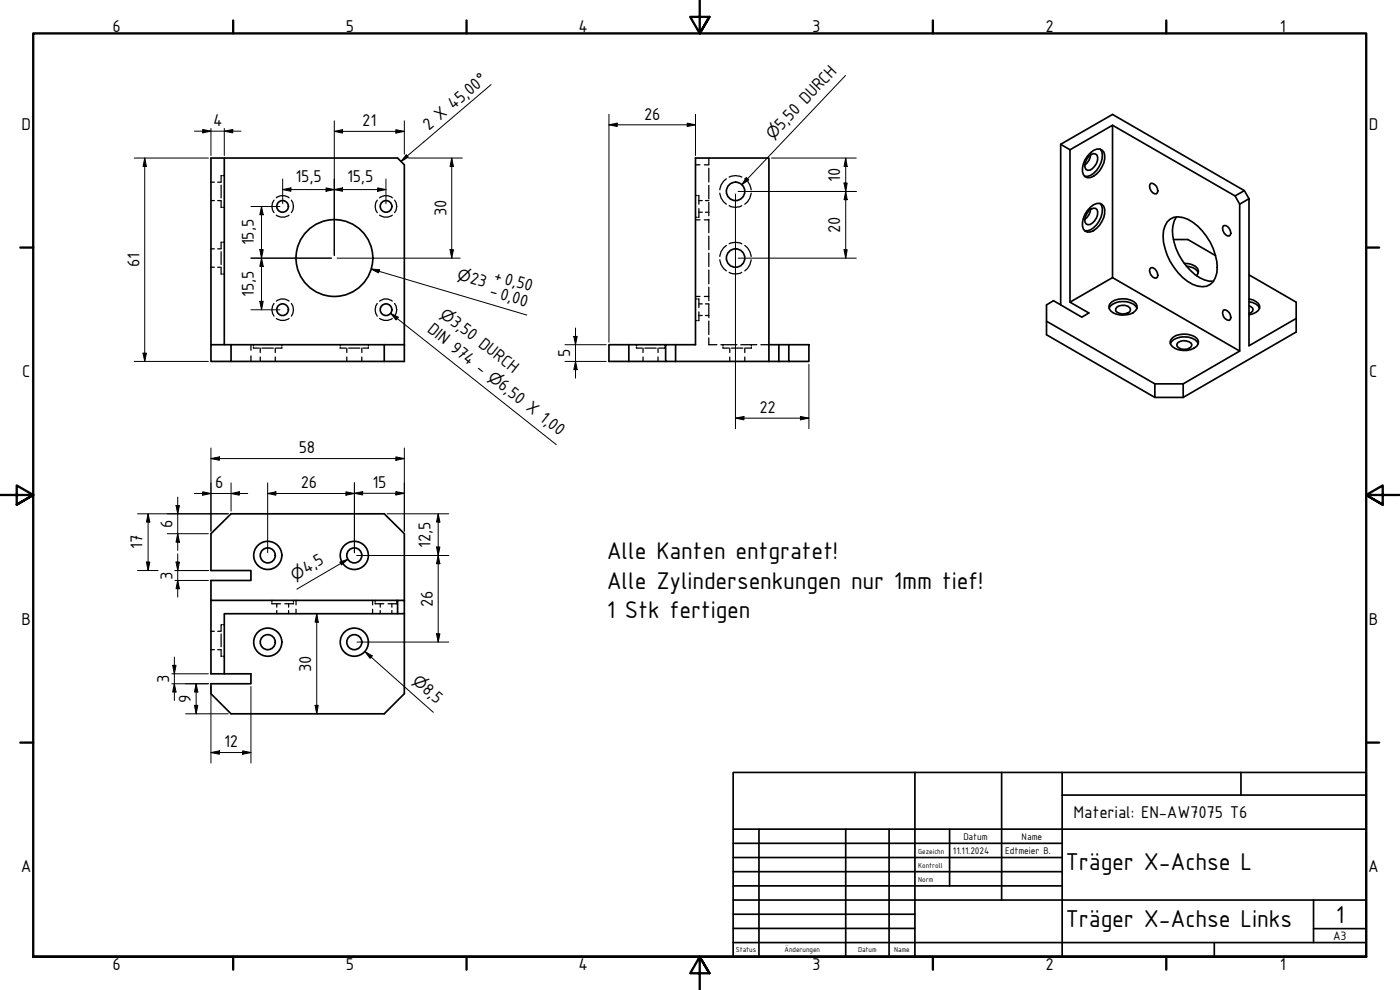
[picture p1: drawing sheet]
<svg xmlns="http://www.w3.org/2000/svg" width="420mm" height="297mm" viewBox="0 0 420 297" stroke-linecap="round" stroke-linejoin="round" font-family="sans-serif">
<!-- layer: Verdeckt (ISO) -->
<g fill="none" stroke="#000" stroke-width=".38">
<path d="M63.3 54.7h1M65.3 54.7h1.1M66.4 55.5v3.9M66.7 52.7h-.3v1.9M67 52.7h.3M82.9 59.4a2.97 2.97 0 0 1 3.8 0M113.9 59.4a2.97 2.97 0 0 1 3.8 0M208.7 49.5h1.4M208.7 58.7h.3M209.4 58.7h.3v2.6M212.7 47.4v2.1h-1.3M212.7 50.5v4.1"/>
<path d="M212.7 55.6v4.1M216 58a4.4 4.4 0 0 0 2 3.3M218 53.6a4.4 4.4 0 0 0-2 3.3M218.8 53.1a4.3 4.3 0 0 1 3.8 0M223.5 53.6a4.5 4.5 0 0 1 1.9 3.3M225.4 58a4.5 4.5 0 0 1-1.9 3.3M63.3 60.2h1M63.3 74.7h1M65.3 60.2h1.1M65.3 74.7h1.1M66.4 60.3v1.9h.3M66.4 75.6v3.8"/>
<path d="M66.7 72.7h-.3v1.9M67 62.2h.3M67 72.7h.3M82.2 60.1a3.1 3.1 0 0 0 0 3.7M82.9 64.6a3.2 3.2 0 0 0 3.8 0M87.4 60.1a3.1 3.1 0 0 1 0 3.7M113.2 60.1a3.1 3.1 0 0 0 0 3.7M113.9 64.6a3.2 3.2 0 0 0 3.8 0M118.4 60.1a3.1 3.1 0 0 1 0 3.7M208.7 65.2h.3M208.7 66h1.4M209.7 60.2h1.1"/>
<path d="M209.7 62.6v2.6h-.3M209.7 63.7h1.1M211.4 66h1.3M211.7 60.2h1M211.7 63.7h1M212.7 60.7v4.1M212.7 65.8v4M212.7 70.9v4M212.7 75.9v4.1M216 78a4.4 4.4 0 0 0 2 3.3M218 73.6a4.4 4.4 0 0 0-2 3.3M218.8 61.7a3.8 3.8 0 0 0 3.8 0"/>
<path d="M218.8 73.1a4.3 4.3 0 0 1 3.8 0M223.5 73.6a4.5 4.5 0 0 1 1.9 3.3M225.4 78a4.5 4.5 0 0 1-1.9 3.3M63.3 80.2h1M65.3 80.2h1.1M66.4 80.3v1.9h.3M67 82.2h.3M82.2 91a3.2 3.2 0 0 0 0 3.9M82.9 95.6a3.2 3.2 0 0 0 3.8 0M82.9 90.3a2.97 2.97 0 0 1 3.8 0M87.4 91a3.2 3.2 0 0 1 0 3.9M113.2 91a3.2 3.2 0 0 0 0 3.9"/>
<path d="M113.9 95.6a3.2 3.2 0 0 0 3.8 0M113.9 90.3a2.97 2.97 0 0 1 3.8 0M118.4 91a3.2 3.2 0 0 1 0 3.9M208.7 96.2h.3M208.7 89.7h.3M208.7 88.9h1.4M209.4 89.7h.3v2.6M209.7 93.6v2.6h-.3M209.7 94.7h1.1M209.7 91.2h1.1M211.4 88.9h1.3M211.7 94.7h1"/>
<path d="M211.7 91.2h1M212.7 81v4.1M212.7 86.2v4M212.7 91.2v4.1M212.7 96.3v4.1M218.8 81.7a3.8 3.8 0 0 0 3.8 0M75.3 103.4v1.7M75.3 106.8v1.6M76.1 104.1v.3h1.7M76.1 103.4v.3M78.1 104.4v1.4M78.1 107.1v1.3"/>
<path d="M78.6 104.4h3.4M82.6 104.4v1.4M82.6 107.1v1.3M84.6 104.1v.3h-1.7M84.6 103.4v.3M102.1 104.1v.3h1.7M102.1 103.4v.3M104.1 104.4v1.4M104.1 107.1v1.3M104.6 104.4h3.4M108.6 104.4v1.4M108.6 107.1v1.3"/>
<path d="M110.6 104.1v.3h-1.7M110.6 103.4v.3M191 104.1v.3h1.7M191 103.4v.3M193 104.4v1.4M193 107.1v1.3M193.5 104.4h3.4M197.5 104.4v1.4M197.5 107.1v1.3M199.5 104.1v.3h-1.7M199.5 103.4v.3M212.7 101.4v2h2.4"/>
<path d="M216.3 103.4h4.9M217 104.1v.3h1.7M217 103.4v.3M219 104.4v1.4M219 107.1v1.3M219.5 104.4h3.4M222.3 103.4h4.8M223.5 104.4v1.4M223.5 107.1v1.3M225.5 104.1v.3h-1.7M225.5 103.4v.3M228.3 103.4h2.5"/>
<path d="M63.3 194.9h1M63.3 189.4h1M65.3 194.9h1.1M65.3 189.4h1.1M66.4 190.2v3.8M66.4 195v1.9h.3M66.7 187.4h-.3v1.9M67 187.4h.3M67 196.9h.3M81.6 180.8v.4h2.6M81.6 180.1v.4M83.1 181.2v1"/>
<path d="M83.1 183.2v.9M86.6 181.2v1M86.6 183.2v.9M88.1 180.8v.4h-2.6M88.1 180.1v.4M88.8 180.1v1.4M88.8 182.8v1.3M111.8 180.1v1.4M111.8 182.8v1.3M112.6 180.8v.4h2.6M112.6 180.1v.4M114.1 181.2v1"/>
<path d="M114.1 183.2v.9M117.6 181.2v1M117.6 183.2v.9M119.1 180.8v.4h-2.6M119.1 180.1v.4"/>
</g>
<!-- layer: Sichtbar (ISO) -->
<g fill="none" stroke="#000" stroke-width=".51">
<path d="M333.9 37.6l36.7 21.2M67.3 47.4h52l2 2.1v53.9M318.3 43.3l2.8 1.6M326.8 46.9l1.4-.8 .6 .1a2.12 2.12 0 0 1 .3 2.9 3.1 3.1 0 0 1-2.6 2 1.69 1.69 0 0 1-.7-2.5zM327.3 46.5a4 4 0 0 1-1.7 3M327.3 45.8a2.52 2.52 0 0 1 4-.2 6.7 6.7 0 0 1-4 7.7 1.84 1.84 0 0 1-2.4-1.8 6.9 6.9 0 0 1 2.4-5.7zM330.2 44.8a5.4 5.4 0 0 1-1.1 6.3 3.9 3.9 0 0 1-3.6 1.8M345.1 55.3l.3-.3a2.03 2.03 0 0 1 1.6 3.2 2.19 2.19 0 0 1-1.9-2.9zM373.4 57.2l-39.5-22.9-15.6 9v48.2M374.8 59.6l-1.4-2.4-2.8 1.6 1.4 2.5 2.8-1.7v44.1l14.2-8.1M326.8 63.2a1.61 1.61 0 0 1 2.4-.3 3.6 3.6 0 0 1-2.7 4.5 1.64 1.64 0 0 1-.7-2.5zM327.3 62.8a4 4 0 0 1-1.7 3"/>
<path d="M327.3 62.2a2.52 2.52 0 0 1 4-.2 6.7 6.7 0 0 1-4 7.6 1.84 1.84 0 0 1-2.4-1.8 6.9 6.9 0 0 1 2.4-5.6zM330.2 61.1a5.4 5.4 0 0 1-1.1 6.3 3.9 3.9 0 0 1-3.6 1.8M350.3 66.6a4.2 4.2 0 0 1 4.7-1.3 16.3 16.3 0 0 1 9.7 11.3 9.5 9.5 0 0 1-.6 7.9 4.2 4.2 0 0 1-4.7 1.3 16.3 16.3 0 0 1-9.8-11.3 9.5 9.5 0 0 1 .7-7.9zM352.2 71.9h4.3l8.3 4.8M353.1 65.1a10.1 10.1 0 0 0-.2 9.4 17 17 0 0 0 8.6 9.5l1.4 .4h1.3M355.4 79a4.8 4.8 0 0 1 4 1.6l.3 .7-.6 1.4M356.1 79.9a3.8 3.8 0 0 1 3.5 2M367 67.9l.3-.2a2 2 0 0 1 1.6 3.1 2.19 2.19 0 0 1-1.9-2.9zM372 61.3v44l-38.1-22-12.8 7.4 5.7 3.2-2.1 1.3-8.5-5-2.1 1.3v8.9l32.5 18.8M314.1 96.4l32.5 18.8M332.9 92.5a5.1 5.1 0 0 1 6.4-1.6l.9 .4 1 1.2M333.6 90.6a6.2 6.2 0 0 1 7.3 .5 1.83 1.83 0 0 1-.9 2.7 6.3 6.3 0 0 1-6.6-.4 1.71 1.71 0 0 1 .2-2.8z"/>
<path d="M333.9 83.3v-45.7l-12.8 7.3v45.8M335.2 92.2a2.76 2.76 0 0 1 4.1 .6 1.92 1.92 0 0 1-2.4 1.4l-1.6-.5-.5-.4v-.6zM345.1 80.6l.3-.3a2.19 2.19 0 0 1 1.9 2.9l-.3 .2a2.17 2.17 0 0 1-1.9-2.8zM367 93.3l.3-.4a2.03 2.03 0 0 1 1.6 3.2 2.19 2.19 0 0 1-1.9-2.8zM374.8 89.7a3.8 3.8 0 0 1 3.2 2 2.31 2.31 0 0 1-2 2.5l-1.2 .3M374.8 90.5a3.6 3.6 0 0 1 3.2 2M374.8 91.7l1.1 .7 .1 .5-.5 .9-.7 .2M374.8 82.5l14.2 8.2v8.9l-33.9 19.6M63.3 103.4v-56h4v56M63.3 103.4h6v5h-6zM69.3 108.4h46M69.3 103.4h46"/>
<path d="M115.3 103.4h6v5h-6zM188.7 108.4v-5h-5.9v5h17M188.7 103.4h11.1M202.8 103.4h5.9v-56h22.1v61M202.8 103.4h-3v5h3M202.8 108.4h33.9M202.8 103.4v5M230.8 103.4h5.9M233.7 103.4v5M236.7 103.4h6.1v5h-6.1zM346.6 115.2v4h8.5M346.6 115.2h8.5"/>
<path d="M351.2 103.1a5.2 5.2 0 0 1 6.5-1.6l.9 .4 1 1.2M352 101.3a6.1 6.1 0 0 1 7.3 .4 1.8 1.8 0 0 1-.9 2.7 5.8 5.8 0 0 1-7.1-1l-.1-.8 .2-.7zM353.5 102.8a2.98 2.98 0 0 1 4.2 .6 2.61 2.61 0 0 1-4.4 .5l-.1-.6zM355.1 115.2v4M372 105.3l-16.9 9.9M63.3 180.1h56M119.3 180.1h2v4h-2zM121.3 180.1v-20l-6-5.9h-46l-6 5.9v11.1h12v3h-12v28h4v-18.1h52M121.3 184.1v24l-6 6.1h-46l-6-6.1v-2.9h12v-3h-8"/>
<circle cx="220.8" cy="57.4" r="2.76"/>
<circle cx="84.8" cy="61.9" r="1.75"/>
<circle cx="100.4" cy="77.4" r="11.5"/>
<circle cx="115.9" cy="61.9" r="1.75"/>
<circle cx="220.8" cy="77.4" r="2.76"/>
<circle cx="84.8" cy="92.9" r="1.75"/>
<circle cx="115.9" cy="92.9" r="1.75"/>
<circle cx="80.4" cy="166.6" r="4.2"/>
<circle cx="80.4" cy="166.6" r="2.25"/>
<circle cx="106.3" cy="166.6" r="4.2"/>
<circle cx="106.3" cy="166.6" r="2.25"/>
<circle cx="80.4" cy="192.7" r="4.2"/>
<circle cx="80.4" cy="192.7" r="2.25"/>
<circle cx="106.3" cy="192.7" r="4.2"/>
<circle cx="106.3" cy="192.7" r="2.25"/>
</g>
<!-- layer: Rahmen (ISO) -->
<g fill="none" stroke="#000" stroke-width=".7">
<path d="M70 6.1v3.9M140 6.1v3.9M210 0v10l-2.9-4.9h5.8l-2.9 4.9 2.9-4.9M280 6.1v3.9M350 6.1v3.9M6.1 74.3h3.9M410 74.3h3.9M0 148.5h10l-5-2.8v5.7l5-2.9-5 2.9M420 148.5h-10l5-2.8v5.7l-5-2.9 5 2.9M6.1 222.8h3.9M410 222.8h3.9M10 287.1v-277.1h400v277.1h-400h400"/>
<path d="M70 287.1v3.8M140 287.1v3.8M212.9 292l-2.9-4.9 2.9 4.9h-5.8l2.9-4.9v9.9M280 287.1v3.8M350 287.1v3.8"/>
</g>
<!-- layer: Titel (ISO) -->
<g fill="none" stroke="#000" stroke-width=".51">
<path d="M220 231.8h190v55.3h-190zM274.6 231.8v55.3M300.6 231.8v38.3M318.8 238.6h91.2M318.8 231.8v55.3M372.4 231.8v6.8M220 253h98.8M220 257.3h98.8M220 248.8h190M227.8 248.8v38.3M253.8 248.8v38.3M266.8 248.8v38.3"/>
<path d="M285 248.8v17M220 261.5h98.8M220 265.8h98.8M220 270.1h190M220 274.3h54.6M220 278.6h54.6M394.2 278.6h15.8M394.2 270.1v12.7M220 282.8h190M364.4 282.8v4.3"/>
</g>
<g fill="none" stroke="#000" stroke-width=".3">
<path d="M58.4 39.4h13.9M60.8 38.8l2.5 .6-2.5 .5zM63.3 38.5v8.2M67.3 39.4l2.5-.6v1.1zM67.3 38.5v8.2M100.3 39.4l2.5-.5v1zM100.3 39.4h21M100.3 36.2v40.4M118.8 38.9l2.5 .5-2.5 .5zM121.3 36.2v10.1M182.8 37.5l2.4-.6v1.1zM182.8 37.5h25.9"/>
<path d="M182.8 34.3v68.4M206.2 36.9l2.5 .6-2.5 .5zM208.7 34.3v12.4M40.3 47.4h22.2M43.4 47.4l.5 2.6h-1zM43.4 47.4v61M84.8 56.9l2.5-.5v1zM84.8 56.9h31M84.8 53.7v7.4M97.9 56.4l2.4 .5-2.4 .5zM100.3 56.9l2.5-.5v1zM113.3 56.4l2.5 .5-2.5 .5z"/>
<path d="M115.8 53.7v7.4M122.6 47.4h16.1M135.6 47.4l.5 2.6h-1zM135.6 47.4v30.1M220.7 58.2v70.4M221.6 57.5h35.4M231.5 47.4h25.5M253.3 54.9h1l-.5 2.6zM253.8 47.4l.5 2.6h-1zM253.8 57.5l.5 2.4h-1zM253.8 47.4v30.1M75.3 77.5h24.2"/>
<path d="M75.3 62h8.7M78 74.9h1l-.5 2.6zM78.5 77.5l.5 2.4h-1zM78.5 62l.5 2.4h-1zM78.5 62v30.9M101.2 77.5h36.9M135.1 74.9h1l-.5 2.6zM221.6 77.5h35.4M253.3 74.9h1l-.5 2.6zM75.3 92.9h8.7M78 90.4h1l-.5 2.5zM111.4 80.7l2.5 .2-.3 1z"/>
<path d="M111.4 80.7l46.7 13.8M172.7 98.4v15.1M40.3 108.4h22.2M42.9 106h1l-.5 2.4zM169.5 108.4h12.4M169.5 103.4h12.4M172.2 101h1l-.5 2.4zM172.7 108.4l.5 2.5h-1zM242.8 109.3v19.3M63.3 137.6l2.5-.5v1zM63.3 134.4v25M63.3 137.6h58"/>
<path d="M118.8 137.1l2.5 .5-2.5 .5zM121.3 134.4v25M220.7 125.5l2.6-.5v1zM220.7 125.5h22.1M240.2 125l2.6 .5-2.6 .5zM41.3 154.2h27.2M44.4 154.2l.6 2.4h-1.1zM44.4 154.2v17M52.8 151.7h1l-.5 2.5zM53.3 149.1v16M58.4 148.1h16M60.8 147.6l2.5 .5-2.5 .5z"/>
<path d="M69.3 148.1l2.5-.5v1zM69.3 144.9v8.4M80.3 148.1l2.5-.5v1zM80.3 144.9v20.9M103.8 147.6l2.6 .5-2.6 .5zM106.4 148l2.4-.5v1zM106.4 144.8v21M116.1 154.2h18.6M118.8 147.5l2.5 .5-2.5 .5zM121.3 148l-41 .1M131.5 154.2l.5 2.4h-1zM131.5 154.2v38.4"/>
<path d="M41.3 171.2h6.1M43.9 168.6h1.1l-.6 2.6zM50.2 160.1h12.3M52.5 171.2h10M52.5 174.2h10M52.8 168.6h1l-.5 2.6zM53.3 174.2l.5 2.4h-1zM53.3 160.1l.5 2.6h-1zM53.3 166.2v13M102 168.6l2.4-.8-1.9 1.7zM104.4 167.8l-15.3 9M107.1 166.7h27.6"/>
<path d="M131 164.1h1l-.5 2.6zM131.5 166.7l.5 2.4h-1zM51.8 199.6h1l-.5 2.6zM52.3 197.2v13M95.1 184.1l.4 2.6h-.9zM95.1 184.1v30.1M107.1 192.6h27.6M109.5 195.5l2.2 1.3-.6 .7zM109.5 195.5l20.5 18.2M131 190.2h1l-.5 2.4zM51.6 205.2h10.9M51.6 202.2h10.9"/>
<path d="M52.3 205.2l.5 2.4h-1zM55.7 214.2h12.8M58.4 211.6h1l-.5 2.6zM58.9 205.2l.5 2.4h-1zM58.9 205.2v9M63.3 206v23M75.3 206v23M94.6 211.6h.9l-.4 2.6zM63.3 225.8l2.5-.5v1zM63.3 225.8h12M72.8 225.3l2.5 .5-2.5 .5z"/>
</g>
<g fill="#000">
<path d="M60.8 38.8l2.5 .6-2.5 .5z" fill-rule="evenodd"/>
<path d="M67.3 39.4l2.5-.6v1.1z" fill-rule="evenodd"/>
<path d="M100.3 39.4l2.5-.5v1z" fill-rule="evenodd"/>
<path d="M118.8 38.9l2.5 .5-2.5 .5z" fill-rule="evenodd"/>
<path d="M182.8 37.5l2.4-.6v1.1z" fill-rule="evenodd"/>
<path d="M206.2 36.9l2.5 .6-2.5 .5z" fill-rule="evenodd"/>
<path d="M43.4 47.4l.5 2.6h-1z" fill-rule="evenodd"/>
<path d="M84.8 56.9l2.5-.5v1z" fill-rule="evenodd"/>
<path d="M97.9 56.4l2.4 .5-2.4 .5z" fill-rule="evenodd"/>
<path d="M100.3 56.9l2.5-.5v1z" fill-rule="evenodd"/>
<path d="M113.3 56.4l2.5 .5-2.5 .5z" fill-rule="evenodd"/>
<path d="M135.6 47.4l.5 2.6h-1z" fill-rule="evenodd"/>
<path d="M253.3 54.9h1l-.5 2.6z" fill-rule="evenodd"/>
<path d="M253.8 47.4l.5 2.6h-1z" fill-rule="evenodd"/>
<path d="M253.8 57.5l.5 2.4h-1z" fill-rule="evenodd"/>
<path d="M78 74.9h1l-.5 2.6z" fill-rule="evenodd"/>
<path d="M78.5 77.5l.5 2.4h-1z" fill-rule="evenodd"/>
<path d="M78.5 62l.5 2.4h-1z" fill-rule="evenodd"/>
<path d="M135.1 74.9h1l-.5 2.6z" fill-rule="evenodd"/>
<path d="M253.3 74.9h1l-.5 2.6z" fill-rule="evenodd"/>
<path d="M78 90.4h1l-.5 2.5z" fill-rule="evenodd"/>
<path d="M111.4 80.7l2.5 .2-.3 1z" fill-rule="evenodd"/>
<path d="M42.9 106h1l-.5 2.4z" fill-rule="evenodd"/>
<path d="M172.2 101h1l-.5 2.4z" fill-rule="evenodd"/>
<path d="M172.7 108.4l.5 2.5h-1z" fill-rule="evenodd"/>
<path d="M63.3 137.6l2.5-.5v1z" fill-rule="evenodd"/>
<path d="M118.8 137.1l2.5 .5-2.5 .5z" fill-rule="evenodd"/>
<path d="M220.7 125.5l2.6-.5v1z" fill-rule="evenodd"/>
<path d="M240.2 125l2.6 .5-2.6 .5z" fill-rule="evenodd"/>
<path d="M44.4 154.2l.6 2.4h-1.1z" fill-rule="evenodd"/>
<path d="M52.8 151.7h1l-.5 2.5z" fill-rule="evenodd"/>
<path d="M60.8 147.6l2.5 .5-2.5 .5z" fill-rule="evenodd"/>
<path d="M69.3 148.1l2.5-.5v1z" fill-rule="evenodd"/>
<path d="M80.3 148.1l2.5-.5v1z" fill-rule="evenodd"/>
<path d="M103.8 147.6l2.6 .5-2.6 .5z" fill-rule="evenodd"/>
<path d="M106.4 148l2.4-.5v1z" fill-rule="evenodd"/>
<path d="M118.8 147.5l2.5 .5-2.5 .5z" fill-rule="evenodd"/>
<path d="M131.5 154.2l.5 2.4h-1z" fill-rule="evenodd"/>
<path d="M43.9 168.6h1.1l-.6 2.6z" fill-rule="evenodd"/>
<path d="M52.8 168.6h1l-.5 2.6z" fill-rule="evenodd"/>
<path d="M53.3 174.2l.5 2.4h-1z" fill-rule="evenodd"/>
<path d="M53.3 160.1l.5 2.6h-1z" fill-rule="evenodd"/>
<path d="M102 168.6l2.4-.8-1.9 1.7z" fill-rule="evenodd"/>
<path d="M131 164.1h1l-.5 2.6z" fill-rule="evenodd"/>
<path d="M131.5 166.7l.5 2.4h-1z" fill-rule="evenodd"/>
<path d="M51.8 199.6h1l-.5 2.6z" fill-rule="evenodd"/>
<path d="M95.1 184.1l.4 2.6h-.9z" fill-rule="evenodd"/>
<path d="M109.5 195.5l2.2 1.3-.6 .7z" fill-rule="evenodd"/>
<path d="M131 190.2h1l-.5 2.4z" fill-rule="evenodd"/>
<path d="M52.3 205.2l.5 2.4h-1z" fill-rule="evenodd"/>
<path d="M58.4 211.6h1l-.5 2.6z" fill-rule="evenodd"/>
<path d="M58.9 205.2l.5 2.4h-1z" fill-rule="evenodd"/>
<path d="M94.6 211.6h.9l-.4 2.6z" fill-rule="evenodd"/>
<path d="M63.3 225.8l2.5-.5v1z" fill-rule="evenodd"/>
<path d="M72.8 225.3l2.5 .5-2.5 .5z" fill-rule="evenodd"/>
</g>
<!-- layer: Symbol (ISO) -->
<path d="M147.4 25.4l-27.1 23M253.7 22.7l-31.1 32.7M121.9 46.5l.7 .7-2.3 1.2zM224 53.3l.7 .7-2.1 1.4zM117.2 94l2.3 1.2-.6 .8zM117.2 94l49.7 39.4" fill="none" stroke="#000" stroke-width=".3"/>
<g fill="#000">
<path d="M121.9 46.5l.7 .7-2.3 1.2z" fill-rule="evenodd"/>
<path d="M224 53.3l.7 .7-2.1 1.4z" fill-rule="evenodd"/>
<path d="M117.2 94l2.3 1.2-.6 .8z" fill-rule="evenodd"/>
</g>
<g font-size="7.9">
<text x="319.8" y="261.2">Träger X-Achse L</text>
<text x="319.8" y="278.2">Träger X-Achse Links</text>
<text x="400.9" y="276.8">1</text>
</g>
<g font-size="7.8">
<text x="182.1" y="167.8">Alle Kanten entgratet!</text>
<text x="182.1" y="176.6">Alle Zylindersenkungen nur 1mm tief!</text>
<text x="182.1" y="185.5">1 Stk fertigen</text>
</g>
<g font-size="5.5">
<text x="33.8" y="9.6">6</text>
<text x="103.8" y="9.6">5</text>
<text x="173.6" y="9.6">4</text>
<text x="243.8" y="9.6">3</text>
<text x="313.8" y="9.6">2</text>
<text x="384.1" y="9.6">1</text>
<text x="193.3" y="35.9">26</text>
<text x="6.5" y="38.9">D</text>
<text x="63.9" y="37.7">4</text>
<text x="108.7" y="37.8">21</text>
<text x="128.7" y="39.4" transform="rotate(-40 128.7 39.4)">2 X 45,00°</text>
<text x="234.6" y="39.2" transform="rotate(-47 234.6 39.2)">5,50 DURCH</text>
<text x="410.8" y="38.9">D</text>
<text x="88.6" y="54.6">15,5</text>
<text x="104.1" y="54.6">15,5</text>
<text x="252.2" y="54.5" transform="rotate(-90 252.2 54.5)">10</text>
<text x="134" y="64.9" transform="rotate(-90 134 64.9)">30</text>
<text x="252.2" y="69.9" transform="rotate(-90 252.2 69.9)">20</text>
<text x="76.1" y="73.6" transform="rotate(-90 76.1 73.6)">15,5</text>
<text x="41.8" y="80.1" transform="rotate(-90 41.8 80.1)">61</text>
<text x="148" y="83.9" transform="rotate(16 148 83.9)">+0,50</text>
<text x="76.1" y="89.1" transform="rotate(-90 76.1 89.1)">15,5</text>
<text x="140.8" y="84.9" transform="rotate(16 140.8 84.9)">23</text>
<text x="146.7" y="88.4" transform="rotate(16 146.7 88.4)">-0,00</text>
<text x="128" y="99.4" transform="rotate(38 128 99.4)">DIN 974 -</text>
<text x="134.9" y="97.1" transform="rotate(38 134.9 97.1)">3,50 DURCH</text>
<text x="171.1" y="107.2" transform="rotate(-90 171.1 107.2)">5</text>
<text x="6.6" y="113.1">C</text>
<text x="410.9" y="113.1">C</text>
<text x="149.2" y="116.2" transform="rotate(38 149.2 116.2)">6,50 X 1,00</text>
<text x="228" y="123.8">22</text>
<text x="89.7" y="136">58</text>
<text x="64.6" y="146.5">6</text>
<text x="90.3" y="146.5">26</text>
<text x="111.8" y="146.4">15</text>
<text x="51.8" y="158.4" transform="rotate(-90 51.8 158.4)">6</text>
<text x="42.8" y="164.8" transform="rotate(-90 42.8 164.8)">17</text>
<text x="129.2" y="164.3" transform="rotate(-90 129.2 164.3)">12,5</text>
<text x="51.8" y="173.9" transform="rotate(-90 51.8 173.9)">3</text>
<text x="91.9" y="172.2" transform="rotate(-30 91.9 172.2)">4,5</text>
<text x="129.9" y="182.1" transform="rotate(-90 129.9 182.1)">26</text>
<text x="6.5" y="187.4">B</text>
<text x="410.8" y="187.4">B</text>
<text x="93.4" y="201.6" transform="rotate(-90 93.4 201.6)">30</text>
<text x="50.7" y="204.9" transform="rotate(-90 50.7 204.9)">3</text>
<text x="126.5" y="207.3" transform="rotate(42 126.5 207.3)">8,5</text>
<text x="57.3" y="210.9" transform="rotate(-90 57.3 210.9)">9</text>
<text x="67.2" y="224.2">12</text>
<text x="322.2" y="245.3">Material: EN-AW7075 T6</text>
<text x="6.3" y="261.7">A</text>
<text x="410.6" y="261.7">A</text>
<text x="33.8" y="290.9">6</text>
<text x="103.8" y="290.9">5</text>
<text x="173.6" y="290.9">4</text>
<text x="243.8" y="290.9">3</text>
<text x="313.8" y="290.9">2</text>
<text x="384.1" y="290.9">1</text>
</g>
<g font-size="4.6">
<text x="232" y="42" transform="rotate(-47 232 42)">⌀</text>
<text x="137" y="83.7" transform="rotate(16 137 83.7)">⌀</text>
<text x="131.8" y="94.7" transform="rotate(38 131.8 94.7)">⌀</text>
<text x="146.2" y="113.8" transform="rotate(38 146.2 113.8)">⌀</text>
<text x="88.5" y="174.2" transform="rotate(-30 88.5 174.2)">⌀</text>
<text x="123.6" y="204.7" transform="rotate(42 123.6 204.7)">⌀</text>
</g>
<text font-size="3.9" x="400.1" y="282">A3</text>
<g font-size="3.1">
<text x="286" y="256.3">11.11.2024</text>
<text x="289.1" y="252">Datum</text>
<text x="301.6" y="256.3">Edtmeier B.</text>
<text x="306.6" y="252">Name</text>
</g>
<g font-size="2.3">
<text x="275.6" y="256.3">Gezeichn</text>
<text x="275.6" y="260.5">Kontroll</text>
<text x="275.6" y="264.8">Norm</text>
<text x="220.9" y="285.7">Status</text>
<text x="235.5" y="285.7">Änderungen</text>
<text x="257.6" y="285.7">Datum</text>
<text x="268.4" y="285.7">Name</text>
</g>
</svg>
